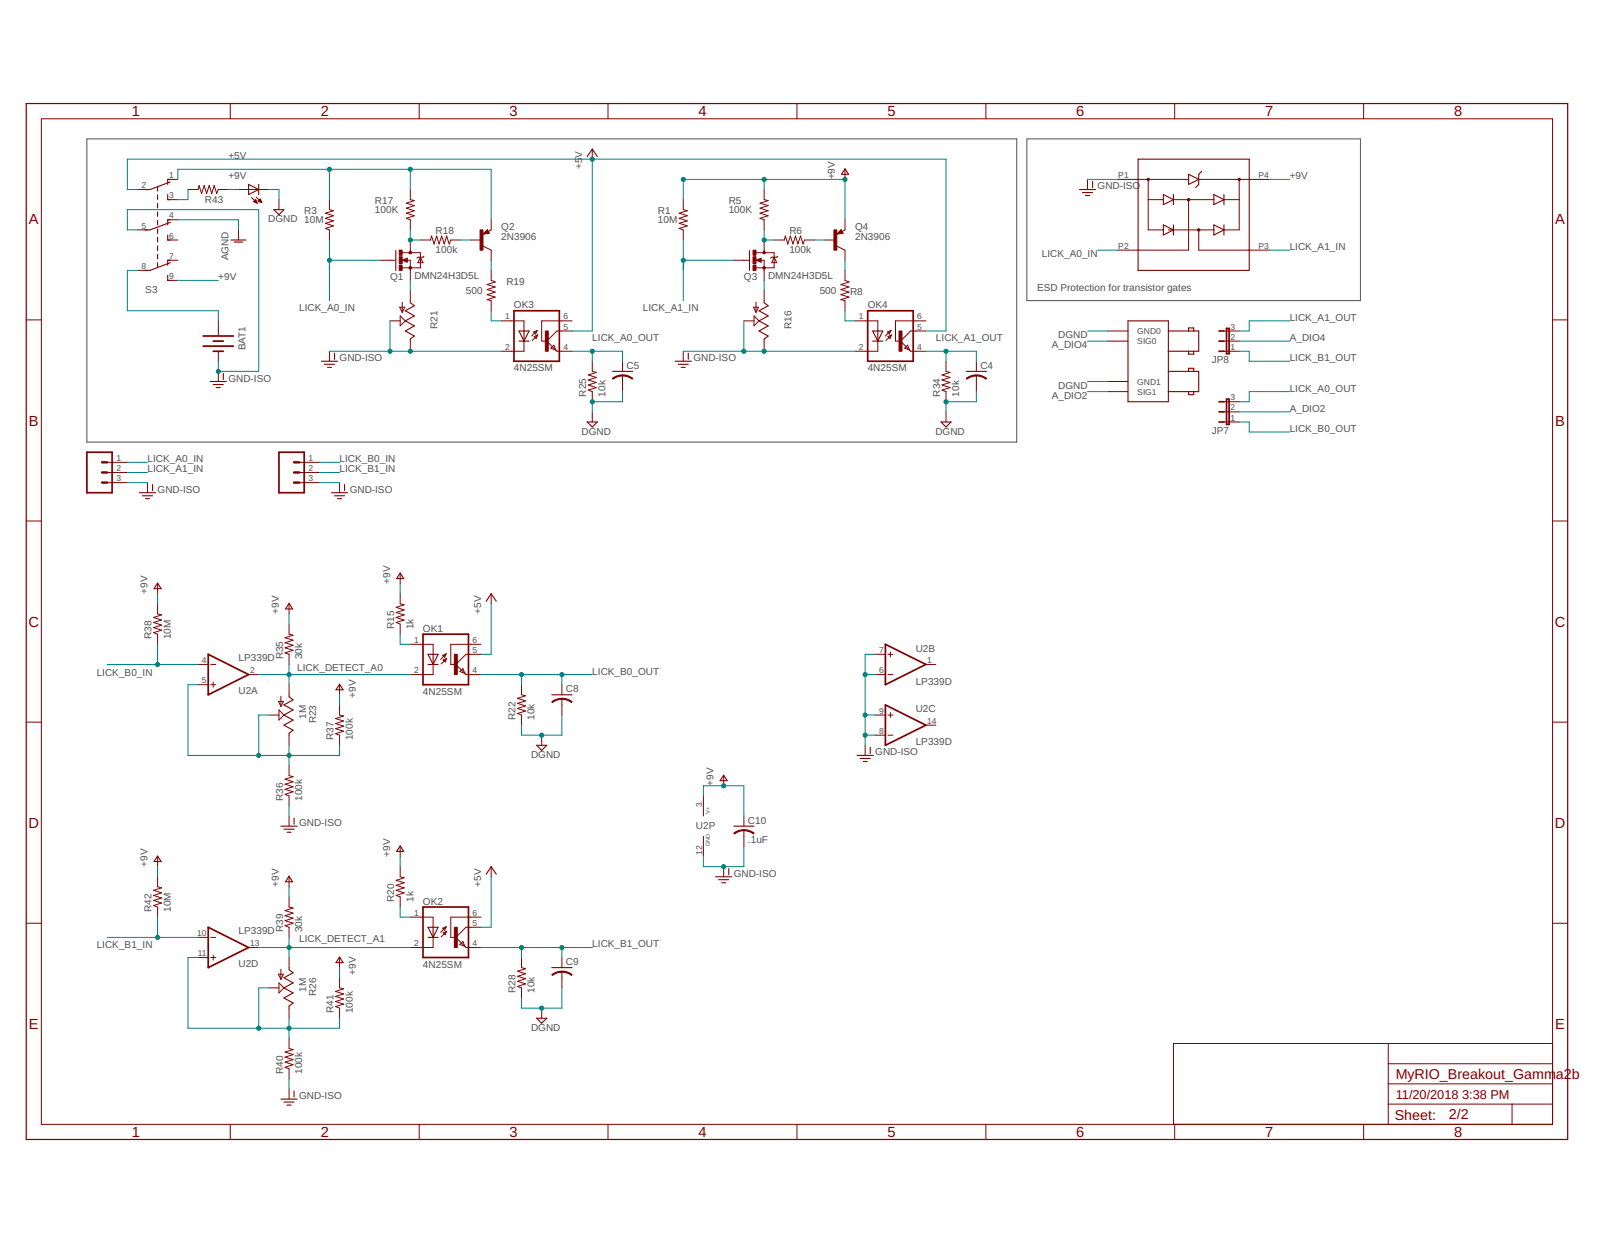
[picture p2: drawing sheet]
<svg xmlns="http://www.w3.org/2000/svg" width="279mm" height="216mm" viewBox="0 0 279 216" stroke-linecap="round" stroke-linejoin="round" font-family="sans-serif">
<path d="M15.1 24.1h161.3v52.6h-161.3zM178.2 24.1h57.9v28.1h-57.9z" fill="none" stroke="#505050" stroke-width=".17"/>
<g fill="none" stroke="#800000" stroke-width=".3">
<path d="M35.2 58.3h5.3M37 59.2h1.8M89.2 53.9h7.9v8.8h-7.9zM150.6 53.9h7.9v8.8h-7.9zM211.5 59.2h.9M211.5 57.4h.9M212.9 57h.4v4.4h-.4zM15.1 78.5h4.4v7h-4.4zM35.2 60.1h5.3M37 61h1.8M48.4 78.5h4.4v7h-4.4zM211.5 61h.9"/>
<path d="M211.5 69.7h.9M211.5 71.5h.9M211.5 73.2h.9M212.9 69.3h.4v4.4h-.4zM36.1 113.6l7 3.5-7 3.5zM73.4 110.1h7.9v8.7h-7.9zM153.6 111.8l7.1 3.5-7.1 3.5zM153.6 122.3l7.1 3.6-7.1 3.4zM73.4 157.4h7.9v8.8h-7.9zM36.1 160.9l7 3.5-7 3.5z"/>
</g>
<g fill="none" stroke="#800000" stroke-width=".17">
<path d="M40 18v2.6M72.7 18v2.6M105.5 18v2.6M138.3 18v2.6M171.1 18v2.6M203.9 18v2.6M236.6 18v2.6M7.2 20.6h262.2v174.5h-262.2zM23.9 39.9h1.7M23.9 32.9h1.7M29.1 31.1h1.8M29.1 34.6h1.8"/>
<path d="M29.1 38.1h1.8M32.6 32.9h1.8l.1-.7 .5 1.4 .4-1.4 .5 1.4 .4-1.4 .4 1.4 .5-1.4 .4 1.4 .3-.7h1.7M41.4 39.9v1.8M41.4 32.9h5.3M43.7 34.3l.9 1M44 35l.6 .3M44 35l.4-.4 .2 .7M44 35h.5M44.1 34.9h.4M44.2 35.1h.3M44.2 34.8h.2M44.3 34.8h.1"/>
<path d="M44.3 35.1h.3M44.3 34.7h.1M44.4 34.2l1 1M44.5 35.2h.1M44.8 34.9h.5M44.8 34.9l.6 .3M44.8 34.9l.3-.4 .3 .7M44.9 34.8h.4M45 34.8h.3M45 35h.3M45 34.7h.2M45.1 34.6h.1"/>
<path d="M45.1 35.1h.3M45.3 35.1h.1M48.4 34.6v1.8M57.2 34.6v1.8l.7 .2-1.4 .4 1.4 .4-1.4 .5 1.4 .4-1.4 .5 1.4 .4-1.4 .4 .7 .3v1.8M71.2 32.9v1.7l.7 .2-1.4 .5 1.4 .4-1.4 .4 1.4 .5-1.4 .4 1.4 .4-1.4 .5 .7 .2v1.8M84.6 39.9l.3 .6-1.1 .1zM85.2 38.1v1.8l-.5 .3M102.8 25.9v1.7M118.6 34.6v1.8l.7 .2-1.4 .4 1.4 .4-1.4 .5 1.4 .4-1.4 .5 1.4 .4-1.4 .4 .7 .3v1.8M132.6 32.9v1.7l.7 .2-1.4 .5 1.4 .4-1.4 .4 1.4 .5-1.4 .4 1.4 .4-1.4 .5 .7 .2v1.8M146 39.9l.3 .6-1.1 .1zM146.6 38.1v1.8l-.5 .3"/>
<path d="M146.6 29.4v1.7M188.7 31.1v1.8M194 31.1h12.3M199.3 31.1v8.8h2.6M199.3 34.6h2.6M202.8 39.9h7.9M203.6 34.6h7.1M206.3 34.6v8.8h-12.3M208 31.1h12.3M208 39.9v3.5h12.3M212.4 34.6h2.7M215.1 31.1v8.8h-2.7"/>
<path d="M4.6 55.5h2.6M23.9 46.9h1.7M29.1 41.7h1.8M29.1 45.2h1.8M29.1 48.7h1.8M37.9 55.7v2.4M65.9 45.2h2.7M67.7 55.7h1.7M69.4 53.3h.9l-.5 .9zM69.4 54.8l.9 .9-.9 .9zM69.8 52.5v1.7M69.8 45.2l.9-.4v.7z"/>
<path d="M69.8 43.9h3.2v2.6h-3.2M70.6 45.2h.6v3.5M71.2 41.7v2.2M71.2 50.4v2.1M71.2 58.8v2.2M73 41.7h1.7l.2-.7 .4 1.4 .5-1.4 .4 1.4 .4-1.4 .5 1.4 .4-1.4 .5 1.4 .2-.7h1.8M73 44.6l.4 1h-.9zM73.6 44.5l-.2 .1h-.9l-.2 .2M81.7 41.7h1.8M83.8 42.7l1.4 .7v1.8M85.2 46.9v1.8l.7 .2-1.4 .5 1.4 .4-1.4 .4 1.4 .5-1.4 .4 1.4 .5-1.4 .4 .7 .2v1.7M87 55.7h3.9v1.7"/>
<path d="M90.9 59.2v1.8h-3.9M92.6 57.6l.6-.2-.2 .6zM92.7 58.4l.6-.3-.3 .7zM93.2 57.4l-.9 .9M93.3 58.1l-.9 1M99.3 57.4h-2.7l-1.7 1.8 1.7 1.8h2.7M99.3 55.7h-5.3v3.5h.7M127.3 45.2h2.7M129.1 55.7h1.8M130.8 53.3h.8l-.4 .9zM130.9 54.8l.8 .9-.8 .9zM131.2 52.5v1.7"/>
<path d="M131.2 45.2l.9-.4v.7zM131.2 43.9h3.1v2.6h-3.1M132 45.2h.6v3.5M132.6 41.7v2.2M132.6 50.4v2.1M132.6 58.8v2.2M134.3 41.7h1.8l.2-.7 .4 1.4 .5-1.4 .4 1.4 .4-1.4 .5 1.4 .4-1.4 .5 1.4 .2-.7h1.8M134.3 44.6l.5 1h-.9zM135 44.5l-.2 .1h-.9l-.2 .2M143.1 41.7h1.8M145.2 42.7l1.4 .7v1.8M146.6 46.9v1.8l.7 .2-1.4 .5 1.4 .4-1.4 .4 1.4 .5-1.4 .4 1.4 .5-1.4 .4 .7 .2v1.7"/>
<path d="M148.4 55.7h3.9v1.7M152.3 59.2v1.8h-3.9M154 57.6l.6-.2-.3 .6zM154.1 58.4l.6-.3-.3 .7zM154.6 57.4l-1 .9M154.7 58.1l-1 1M157.5 59.9l.4 .9-.9-.4zM160.7 57.4h-2.7l-1.7 1.8 1.6 1.6M160.7 55.7h-5.3v3.5h.7M192.2 57.4h3.5M192.2 59.2h3.5M212.4 57.4h2.7"/>
<path d="M212.4 59.2h2.7M269.4 55.5h2.7M37.9 61v1.7M37.9 64.5v1.7M57.2 61v1.7M95.6 60.4l.5-.5 .4 .9zM102.8 62.7v1.8l.7 .1-1.4 .5 1.4 .4-1.4 .5 1.4 .4-1.4 .4 1.4 .5-1.4 .4 .7 .3v1.7M102.8 71.5v1.7M108 62.7v1.8M108 65.2v2.8M118.6 61v1.7M157.9 60.8l.1 .2h2.7"/>
<path d="M164.2 62.7v1.8l.7 .1-1.4 .5 1.4 .4-1.4 .5 1.4 .4-1.4 .4 1.4 .5-1.4 .4 .7 .3v1.7M164.2 71.5v1.7M169.4 62.7v1.8M169.4 65.2v2.8M192.2 68h3.5M192.2 66.2h3.5M212.4 61h2.7M212.4 69.7h2.7M212.4 71.5h2.7M212.4 73.2h2.7M4.6 90.4h2.6M18.6 80.2h3.5"/>
<path d="M18.6 82h3.5M18.6 83.8h3.5M25.6 83.8v1.7M51.9 80.2h3.5M51.9 82h3.5M51.9 83.8h3.5M58.9 83.8v1.7M69.4 99.5v1.8M269.4 90.4h2.7M27.3 104.8v1.8l.7 .1-1.4 .5 1.4 .4-1.4 .4 1.4 .5-1.4 .4 1.4 .5-1.4 .4 .7 .3v1.7M27.3 101.3v1.7M34.4 118.8h1.7"/>
<path d="M34.4 115.3h1.7M36.6 118.8h.8M36.6 115.3h.8M37 118.4v.9M43.1 117.1h1.8M50.2 108.3v1.8l.7 .1-1.4 .5 1.4 .4-1.4 .4 1.4 .5-1.4 .4 1.4 .5-1.4 .4 .7 .3v1.7M50.2 104.8v1.8M50.2 118.8v2.1M58.9 118.8v1.8M69.4 103v1.8l.7 .2-1.4 .4 1.4 .5-1.4 .4 1.4 .4-1.4 .5 1.4 .4-1.4 .4 .7 .3v1.8M71.2 111.8h4v1.8M75.2 115.3v1.8h-4"/>
<path d="M76.8 113.7l.6-.2-.2 .6zM76.9 114.5l.6-.2-.2 .6zM77.4 113.5l-.9 .9M77.5 114.3l-.9 .9M79.8 116.5l.5-.5 .4 .9zM83.5 111.8h-5.3v3.5h.7M83.5 113.6h-2.6l-1.8 1.7 1.8 1.8h2.6M85.2 103v1.8M90.5 118.8v1.8l.7 .2-1.4 .4 1.4 .4-1.4 .5 1.4 .4-1.4 .5 1.4 .4-1.4 .4 .7 .3v1.8M97.5 118.8v1.8M151.9 117.1h1.7M151.9 113.6h1.7"/>
<path d="M154.1 117.1h.9M154.1 113.6h.9M154.5 113.1v.9M160.7 115.3h1.7M4.6 125.3h2.6M46.7 124.1h1.7M48.3 121.7h.9l-.5 .9zM48.4 123.2l.9 .9-.9 .9zM48.7 120.8v1.8M50.2 127.3v2M50.2 132.9v1.7l.7 .2-1.4 .4 1.4 .5-1.4 .4 1.4 .4-1.4 .5 1.4 .4-1.4 .5 .7 .2v1.8M58.9 122.3v1.8l.7 .2-1.4 .4 1.4 .4-1.4 .5 1.4 .4-1.4 .5 1.4 .4-1.4 .4 .7 .3v1.7"/>
<path d="M94 127.6v1.7M97.5 121.3v2.8M122.1 138.1v3.5M125.6 134.6v1.8M150.1 129.3v1.8M151.9 124.1h1.7M151.9 127.6h1.7M154.1 124.1h.9M154.1 127.6h.9M154.5 123.7v.8M160.7 125.9h1.7M269.4 125.3h2.7"/>
<path d="M27.3 148.7v1.7M27.3 152.2v1.7l.7 .2-1.4 .4 1.4 .5-1.4 .4 1.4 .5-1.4 .4 1.4 .4-1.4 .5 .7 .2v1.8M50.2 141.6v1.8M50.2 152.2v1.7M50.2 155.7v1.7l.7 .2-1.4 .4 1.4 .5-1.4 .4 1.4 .4-1.4 .5 1.4 .4-1.4 .5 .7 .2v1.8M69.4 146.9v1.8M69.4 150.4v1.8l.7 .1-1.4 .5 1.4 .4-1.4 .4 1.4 .5-1.4 .4 1.4 .5-1.4 .4 .7 .3v1.7M71.2 159.2h4v1.7M83.5 159.2h-5.3v3.5h.7M85.2 150.4v1.8M122.1 145.1v3.6M125.6 150.4v1.8"/>
<path d="M129.1 141.6v1.8M129.1 144.1v2.8M4.6 160.2h2.6M34.4 166.2h1.7M34.4 162.7h1.7M36.6 166.2h.8M36.6 162.7h.8M37 165.8v.8M43.1 164.4h1.8M46.7 171.4h1.7M48.3 169.1h.9l-.5 .9zM48.4 170.6l.9 .8-.9 .9z"/>
<path d="M48.7 168.2v1.8M50.2 166.2v2.1M50.2 174.6v2.1M58.9 166.2v1.7M58.9 169.7v1.7l.7 .2-1.4 .5 1.4 .4-1.4 .4 1.4 .5-1.4 .4 1.4 .5-1.4 .4 .7 .3v1.7M75.2 162.7v1.7h-4M76.8 161.1l.6-.3-.2 .7zM76.9 161.9l.6-.3-.2 .6zM77.4 160.8l-.9 1M77.5 161.6l-.9 1M79.8 163.9l.5-.5 .4 .9zM80.7 164.3l.2 .1h2.6"/>
<path d="M83.5 160.9h-2.6l-1.8 1.8 1.6 1.6M90.5 166.2v1.7l.7 .2-1.4 .5 1.4 .4-1.4 .4 1.4 .5-1.4 .4 1.4 .5-1.4 .4 .7 .2v1.8M94 175v1.7M97.5 166.2v1.7M97.5 168.6v2.8M269.4 160.2h2.7M40 195.1v2.7M50.2 180.2v1.8l.7 .2-1.4 .4 1.4 .4-1.4 .5 1.4 .4-1.4 .4 1.4 .5-1.4 .4 .7 .3v1.7M50.2 189v1.8M72.7 195.1v2.7M105.5 195.1v2.7M138.3 195.1v2.7"/>
<path d="M171.1 195.1v2.7M203.9 195.1v2.7M236.6 195.1v2.7M240.9 191.6h28.5M240.9 181.1v14M240.9 188.1h28.5M240.9 184.6h28.5M262.4 191.6v3.5M269.4 181.1h-65.8v14"/>
</g>
<path d="M17.7 83.8h.9M17.7 82h.9M17.7 80.2h.9M51 83.8h.9M51 82h.9M51 80.2h.9" fill="none" stroke="#800000" stroke-width=".42"/>
<g fill="none" stroke="#800000" stroke-width=".19">
<path d="M27.3 32.4v.7M27.3 33.8v.8M27.3 35.3v.8M27.3 36.8v.7M27.3 38.2v.8M27.3 39.7v.8M29.1 33.8v.8h.4M29.5 31.6l-3.5 1.3h-.8M29.5 31.1h-.4v.9M29.5 38.1h-.4v.9M29.5 38.6l-3.5 1.3h-.8M43.1 32l1.8 .9-1.8 .9z"/>
<path d="M44.9 32v1.8M47.5 36.4h1.8l-.9 .9zM101.9 27.2l.9-1.3 .9 1.3M146.6 29.3l.7 .9h-1.3zM187.3 32.9h2.8M187.9 33.4h1.7M188.4 33.9h.7M189.6 31.5v1M197.5 27.6h19.3v19.3h-19.3zM201.9 33.8l1.7 .8-1.7 .9zM201.9 39l1.7 .9-1.7 .9zM203.6 33.8v1.7"/>
<path d="M203.6 39v1.8M206.3 30.2l1.7 .9-1.7 .9zM208.6 29.7l-.6 .5v1.8l-.5 .5M210.7 39l1.7 .9-1.7 .9zM210.7 33.8l1.7 .8-1.7 .9zM212.4 33.8v1.7M212.4 39v1.8M27.3 41.2v.8M27.3 42.7v.8M27.3 44.1v.8M27.3 45.6v.8M29.1 40.8v.9h.4"/>
<path d="M29.1 47.8v.9h.4M29.5 45.6l-3.5 1.3h-.8M29.5 45.2h-.4v.8M40.1 41.7h2.6M40.6 42h1.5M68.7 43.5v3.4M71.2 52.5l.7 .6-1.6 .8 1.6 .9-1.6 .9 1.6 .9-1.6 .8 1.6 .9-.7 .5M84.5 40.3h-.2l.2-.1 .2 .2-.7 .1 .5-.5 .3 .4M90.1 57.4h1.7l-.9 1.8zM90.1 59.2h1.7M90.9 57.4v1.8M130.1 43.5v3.4"/>
<path d="M132.6 52.5l.7 .6-1.6 .8 1.6 .9-1.6 .9 1.6 .9-1.6 .8 1.6 .9-.7 .5M145.9 40.3h-.2l.2-.1 .2 .2-.7 .1 .5-.5 .3 .4M151.4 57.4h1.8l-.9 1.8zM151.4 59.2h1.8M152.3 57.4v1.8M195.7 55.7h7.1v14h-7.1zM202.8 57.4h5.2v3.6h-5.2M206.3 57.4v-.5h.9v.5M36.5 66.2h2.8M37 66.7h1.8M37.5 67.3h.7M38.8 64.8v1.1"/>
<path d="M55.8 62.7h2.8M56.3 63.2h1.8M56.8 63.8h.7M58.1 61.3v1.1M101.9 73.2h1.8l-.9 .9zM106.3 64.5h3.5M117.2 62.7h2.8M117.7 63.2h1.7M118.2 63.8h.7M119.4 61.3v1.1M163.3 73.2h1.8l-.9 .9zM167.7 64.5h3.5"/>
<path d="M202.8 64.5h5.2v3.5h-5.2M206.3 61v.5h.9v-.5M206.3 64.5v-.6h.9v.6M206.3 68v.5h.9v-.5M24.2 85.5h2.8M24.7 86h1.8M25.3 86.6h.7M26.5 84.1v1.1M57.5 85.5h2.8M58.1 86h1.7M58.6 86.6h.7M59.8 84.1v1.1"/>
<path d="M69.4 99.4l.7 1h-1.3zM27.3 101.2l.7 1h-1.3zM50.2 104.7l.6 1h-1.2zM58.9 118.7l.6 1h-1.2zM74.3 113.6h1.7l-.8 1.7zM74.3 115.3h1.7M75.2 113.6v1.7M84.4 104.4l.8-1.4 .9 1.4M50.2 120.9l.7 .6-1.6 .8 1.6 .9-1.6 .9 1.6 .9-1.6 .9 1.6 .8-.7 .6M93.1 129.3h1.8l-.9 .9zM95.8 120.6h3.5M125.6 134.5l.6 1h-1.2z"/>
<path d="M148.7 131.1h2.9M149.3 131.6h1.7M149.8 132.2h.7M151 129.7v1.1M27.3 148.6l.7 .9h-1.3zM48.7 143.4h2.9M49.3 143.9h1.7M49.8 144.4h.7M50.2 152.1l.6 .9h-1.2zM51 142v1M69.4 146.8l.7 1h-1.3zM84.4 151.7l.8-1.3 .9 1.3"/>
<path d="M124.2 152.2h2.8M124.7 152.7h1.8M125.2 153.2h.7M126.5 150.7v1.1M127.3 143.4h3.6M50.2 168.3l.7 .5-1.6 .9 1.6 .9-1.6 .8 1.6 .9-1.6 .9 1.6 .9-.7 .5M58.9 166.1l.6 1h-1.2zM74.3 160.9h1.7l-.8 1.8zM74.3 162.7h1.7M75.2 160.9v1.8M93.1 176.7h1.8l-.9 .9zM95.8 167.9h3.5"/>
<path d="M48.7 190.8h2.9M49.3 191.3h1.7M49.8 191.8h.7M51 189.3v1.1"/>
</g>
<g fill="#800000" stroke="#800000" stroke-width=".17">
<path d="M144.7 39.9h.5v3.5h-.5z"/>
<path d="M156 57.4h.5v3.6h-.5z"/>
<path d="M130.7 46h.5v.9h-.5z"/>
<path d="M130.7 43.4h.5v.9h-.5z"/>
<path d="M130.7 44.6h.5v1.2h-.5z"/>
<path d="M83.3 39.9h.5v3.5h-.5z"/>
<path d="M94.6 57.4h.5v3.6h-.5z"/>
<path d="M69.3 46h.5v.9h-.5z"/>
<path d="M69.3 43.4h.5v.9h-.5z"/>
<path d="M69.3 44.6h.5v1.2h-.5z"/>
<path d="M78.8 113.6h.6v3.5h-.6z"/>
<path d="M78.8 160.9h.6v3.5h-.6z"/>
</g>
<g fill="#800000" stroke="#800000" stroke-width=".17">
<path d="M132.4 43.7h.4v.3h-.4z" fill-rule="evenodd"/>
<path d="M169.4 65.1a2.62 2.62 0 0 1 1.8 .6l-.1 .1a2.85 2.85 0 0 0-1.7-.6z" fill-rule="evenodd"/>
<path d="M167.7 65.7l1-.5 .7-.1v.2a2.54 2.54 0 0 0-1.6 .5z" fill-rule="evenodd"/>
<path d="M108 65.1a2.55 2.55 0 0 1 1.8 .6l-.1 .1a2.72 2.72 0 0 0-1.7-.6z" fill-rule="evenodd"/>
<path d="M106.3 65.7l1-.5 .7-.1v.2a2.54 2.54 0 0 0-1.6 .5z" fill-rule="evenodd"/>
<path d="M207.9 39.8h.3v.2h-.3l-.1-.1h.3h-.3z" fill-rule="evenodd"/>
<path d="M206.1 34.5h.3v.3h-.3v-.2h.2h-.2z" fill-rule="evenodd"/>
<path d="M199.1 31h.3v.3h-.3v-.2h.2h-.2z" fill-rule="evenodd"/>
<path d="M214.9 31h.3v.3h-.3l-.1-.2h.3h-.3z" fill-rule="evenodd"/>
<path d="M129.1 144a2.62 2.62 0 0 1 1.8 .6l-.1 .1a2.85 2.85 0 0 0-1.7-.5z" fill-rule="evenodd"/>
<path d="M127.3 144.6l1.1-.5 .7-.1v.2a2.72 2.72 0 0 0-1.7 .5z" fill-rule="evenodd"/>
<path d="M97.5 121.2l1.2 .2 .6 .4-.1 .1a2.72 2.72 0 0 0-1.7-.5z" fill-rule="evenodd"/>
<path d="M95.8 121.8l1-.5 .7-.1v.2a2.72 2.72 0 0 0-1.6 .5z" fill-rule="evenodd"/>
<path d="M97.5 168.6a2.46 2.46 0 0 1 1.8 .6l-.1 .1a2.72 2.72 0 0 0-1.7-.6z" fill-rule="evenodd"/>
<path d="M95.8 169.1l1-.5h.7v.1a2.54 2.54 0 0 0-1.6 .6z" fill-rule="evenodd"/>
<circle cx="132.6" cy="46.5" r=".23"/>
<circle cx="71.2" cy="46.5" r=".24"/>
<circle cx="71.2" cy="43.9" r=".23"/>
</g>
<path d="M4.6 18h267.5v179.8h-267.5zM70.6 45l-.6 .2 .6 .1v-.1h-.2M132 45l-.6 .2 .6 .1v-.1h-.2" fill="none" stroke="#800000" stroke-width=".21"/>
<g fill="none" stroke="#008080" stroke-width=".17">
<path d="M23.9 32.9h-1.8v-5.3h142.1v29.8h-3.5M23.9 39.9h-1.8v-3.5h22.8v28.1h-7v-1.8M30.9 31.1v-1.7h54.3v8.7M30.9 38.1h10.5v1.8M32.6 32.9v1.7h-1.7M39.6 32.9h1.8M46.7 32.9h1.7v1.7M57.2 29.4v5.2M71.2 29.4v3.5M71.2 39.9v1.8h1.8M102.8 27.6v29.8h-3.5M118.6 34.6v-3.5h28v7"/>
<path d="M132.6 31.1v1.8M132.6 39.9v1.8h1.7M188.7 31.1h5.3M220.3 31.1h3.5M23.9 46.9h-1.8v7h15.8v1.8M30.9 48.7h7M57.2 41.7v10.5M57.2 45.2h8.7M67.7 55.7v5.3M71.2 48.7v1.7M80 41.7h1.7M85.2 45.2v1.7"/>
<path d="M85.2 53.9v1.8h1.8M118.6 41.7v10.5M118.6 45.2h8.7M129.1 55.7v5.3M132.6 48.7v1.7M141.4 41.7h1.7M146.6 45.2v1.7M146.6 53.9v1.8h1.8M188.7 57.4h3.5M188.7 59.2h3.5M190.5 43.4h3.5M215.1 59.2h8.7"/>
<path d="M220.3 43.4h3.5M223.8 55.7h-7v1.7h-1.7M57.2 61h29.8M99.3 61h8.7v1.7M102.8 61v1.7M108 68v1.7h-5.2v1.8M118.6 61h29.8M160.7 61h8.7v1.7M164.2 61v1.7M169.4 68v1.7h-5.2v1.8M188.7 66.2h3.5M188.7 68h3.5"/>
<path d="M215.1 71.5h8.7M215.1 61h1.7v1.7h7M215.1 73.2h1.7v1.8h7M223.8 68h-7v1.7h-1.7M22.1 83.8h3.5M22.1 80.2h3.5M22.1 82h3.5M55.4 83.8h3.5M55.4 80.2h3.5M55.4 82h3.5M18.6 115.3h15.8M27.3 103v1.8"/>
<path d="M27.3 111.8v3.5M34.4 118.8h-1.8v12.3h26.3v-1.8M44.9 117.1h26.3M50.2 106.6v1.7M50.2 115.3v3.5M69.4 101.3v1.7M69.4 110.1v1.7h1.8M83.5 117.1h19.3M85.2 104.8v8.8h-1.7M90.5 117.1v1.7M97.5 117.1v1.7M150.1 117.1h1.8"/>
<path d="M151.9 113.6h-1.8v15.7M46.7 124.1h-1.8v7M50.2 129.3v3.6M50.2 139.9v1.7M58.9 120.6v1.7M97.5 124.1v3.5h-7v-1.7M122.1 138.1v-1.7h7v5.2M150.1 127.6h1.8M150.1 124.1h1.8M27.3 150.4v1.8M27.3 159.2v3.5M50.2 153.9v1.8"/>
<path d="M69.4 148.7v1.7M69.4 157.4v1.8h1.8M85.2 152.2v8.7h-1.7M129.1 146.9v3.5h-7v-1.7M18.6 162.7h15.8M34.4 166.2h-1.8v12.3h26.3v-1.8M44.9 164.4h26.3M46.7 171.4h-1.8v7.1M50.2 162.7v3.5M50.2 176.7v3.5M58.9 167.9v1.8M83.5 164.4h19.3"/>
<path d="M90.5 164.4v1.8M97.5 164.4v1.8M97.5 171.4v3.6h-7v-1.8M50.2 187.2v1.8"/>
</g>
<g fill="#008080" stroke="#008080" stroke-width=".17">
<circle cx="102.8" cy="27.6" r=".36"/>
<circle cx="164.2" cy="69.7" r=".36"/>
<circle cx="102.8" cy="69.7" r=".36"/>
<circle cx="94" cy="127.6" r=".36"/>
<circle cx="94" cy="175" r=".36"/>
<circle cx="132.6" cy="31.1" r=".36"/>
<circle cx="118.6" cy="31.1" r=".36"/>
<circle cx="146.6" cy="31.1" r=".36"/>
<circle cx="71.2" cy="29.4" r=".36"/>
<circle cx="57.2" cy="29.4" r=".36"/>
<circle cx="125.6" cy="136.4" r=".36"/>
<circle cx="132.6" cy="41.7" r=".36"/>
<circle cx="71.2" cy="41.7" r=".36"/>
<circle cx="129.1" cy="61" r=".36"/>
<circle cx="132.6" cy="61" r=".36"/>
<circle cx="37.9" cy="64.5" r=".36"/>
<circle cx="67.7" cy="61" r=".36"/>
<circle cx="71.2" cy="61" r=".36"/>
<circle cx="125.6" cy="150.4" r=".36"/>
<circle cx="150.1" cy="117.1" r=".36"/>
<circle cx="150.1" cy="124.1" r=".36"/>
<circle cx="150.1" cy="127.6" r=".36"/>
<circle cx="102.8" cy="61" r=".36"/>
<circle cx="164.2" cy="61" r=".36"/>
<circle cx="44.9" cy="131.1" r=".36"/>
<circle cx="50.2" cy="131.1" r=".36"/>
<circle cx="27.3" cy="115.3" r=".36"/>
<circle cx="50.2" cy="117.1" r=".36"/>
<circle cx="44.9" cy="178.5" r=".36"/>
<circle cx="50.2" cy="178.5" r=".36"/>
<circle cx="50.2" cy="164.4" r=".36"/>
<circle cx="27.3" cy="162.7" r=".36"/>
<circle cx="90.5" cy="117.1" r=".36"/>
<circle cx="97.5" cy="117.1" r=".36"/>
<circle cx="90.5" cy="164.4" r=".36"/>
<circle cx="97.5" cy="164.4" r=".36"/>
<circle cx="57.2" cy="45.2" r=".36"/>
<circle cx="118.6" cy="45.2" r=".36"/>
</g>
<g font-size="2.5" fill="#800000">
<text x="22.9" y="20.2">1</text>
<text x="55.7" y="20.2">2</text>
<text x="88.4" y="20.2">3</text>
<text x="121.2" y="20.2">4</text>
<text x="154" y="20.2">5</text>
<text x="186.8" y="20.2">6</text>
<text x="219.6" y="20.2">7</text>
<text x="252.3" y="20.2">8</text>
<text x="5" y="39">A</text>
<text x="269.9" y="39">A</text>
<text x="5" y="73.9">B</text>
<text x="269.9" y="73.9">B</text>
<text x="5" y="108.8">C</text>
<text x="269.8" y="108.8">C</text>
<text x="5" y="143.7">D</text>
<text x="269.8" y="143.7">D</text>
<text x="5" y="178.6">E</text>
<text x="269.9" y="178.6">E</text>
<text x="242.2" y="187.2">MyRIO_Breakout_Gamm</text>
<text x="270" y="187.2">a2</text>
<text x="272.8" y="187.2">b</text>
<text x="22.9" y="197.3">1</text>
<text x="55.7" y="197.3">2</text>
<text x="88.4" y="197.3">3</text>
<text x="121.2" y="197.3">4</text>
<text x="154" y="197.3">5</text>
<text x="186.8" y="197.3">6</text>
<text x="219.6" y="197.3">7</text>
<text x="242.1" y="194.3">Sheet:</text>
<text x="251.4" y="194.3">2/2</text>
<text x="252.3" y="197.3">8</text>
</g>
<g font-size="2.2" fill="#800000">
<text x="242.2" y="190.7">11/20/2018</text>
<text x="253.7" y="190.7">3:38 PM</text>
</g>
<g font-size="1.7" fill="#505050">
<text x="39.6" y="27.6">+5V</text>
<text x="101" y="29.4" transform="rotate(-90 101 29.4)">+5</text>
<text x="101" y="27.4" transform="rotate(-90 101 27.4)">V</text>
<text x="35.6" y="35.1">R43</text>
<text x="39.6" y="31.1">+9V</text>
<text x="65.1" y="35.4">R17</text>
<text x="126.5" y="35.4">R5</text>
<text x="144.9" y="31.1" transform="rotate(-90 144.9 31.1)">+9V</text>
<text x="190.5" y="32.9">GND-ISO</text>
<text x="223.8" y="31.1">+9V</text>
<text x="46.6" y="38.6">DGND 10M</text>
<text x="52.8" y="37.1">R3</text>
<text x="65.1" y="36.9">100K</text>
<text x="75.6" y="40.6">R18</text>
<text x="87" y="41.7">2N3906</text>
<text x="87" y="39.9">Q2</text>
<text x="114.2" y="38.7">10M</text>
<text x="114.2" y="37.1">R1</text>
<text x="126.5" y="36.9">100K</text>
<text x="137" y="40.6">R6</text>
<text x="148.4" y="41.7">2N3906</text>
<text x="148.4" y="39.9">Q4</text>
<text x="39.6" y="45.2" transform="rotate(-90 39.6 45.2)">AGND</text>
<text x="75.6" y="43.9">100k</text>
<text x="137" y="43.9">100k</text>
<text x="180.8" y="44.6">LICK_A0_IN</text>
<text x="223.8" y="43.4">LICK_A1_IN</text>
<text x="25.2" y="50.8">S3</text>
<text x="37.9" y="48.7">+9V</text>
<text x="51.9" y="53.9">LICK_A0_IN</text>
<text x="67.7" y="48.7">Q1</text>
<text x="71.9" y="48.5">DMN24H3D5L</text>
<text x="80.9" y="51">500</text>
<text x="87.9" y="49.4">R19</text>
<text x="89.2" y="53.5">OK3</text>
<text x="111.6" y="53.9">LICK_A1_IN</text>
<text x="129.1" y="48.7">Q3</text>
<text x="133.3" y="48.5">DMN24H3D5L</text>
<text x="142.2" y="51">500</text>
<text x="147.5" y="51.1">R8</text>
<text x="150.6" y="53.5">OK4</text>
<text x="180" y="50.4">ESD Protection for transistor gates</text>
<text x="75.9" y="57.1" transform="rotate(-90 75.9 57.1)">R21</text>
<text x="102.8" y="59.2">LICK_A0_OUT</text>
<text x="137.3" y="57.1" transform="rotate(-90 137.3 57.1)">R16</text>
<text x="162.4" y="59.2">LICK_A1_OUT</text>
<text x="183.6" y="58.7">DGND</text>
<text x="223.8" y="59.2">A_DIO4</text>
<text x="223.8" y="55.7">LICK_A1_OUT</text>
<text x="42.6" y="60.8" transform="rotate(-90 42.6 60.8)">BAT1</text>
<text x="58.9" y="62.7">GND-ISO</text>
<text x="89.2" y="64.5">4N25SM</text>
<text x="108.7" y="64">C5</text>
<text x="120.3" y="62.7">GND-ISO</text>
<text x="150.6" y="64.5">4N25SM</text>
<text x="170.1" y="64">C4</text>
<text x="182.5" y="60.4">A_DIO4</text>
<text x="210.3" y="63.1">JP8</text>
<text x="223.8" y="62.7">LICK_B1_OUT</text>
<text x="39.6" y="66.2">GND-ISO</text>
<text x="101.7" y="68.8" transform="rotate(-90 101.7 68.8)">R25</text>
<text x="105.1" y="68.8" transform="rotate(-90 105.1 68.8)">10k</text>
<text x="163.1" y="68.8" transform="rotate(-90 163.1 68.8)">R34</text>
<text x="166.5" y="68.8" transform="rotate(-90 166.5 68.8)">10k</text>
<text x="182.5" y="69.2">A_DIO2</text>
<text x="183.6" y="67.4">DGND</text>
<text x="223.8" y="71.5">A_DIO2</text>
<text x="223.8" y="68">LICK_A0_OUT</text>
<text x="100.9" y="75.4">DGND</text>
<text x="162.3" y="75.4">DGND</text>
<text x="210.3" y="75.3">JP7</text>
<text x="223.8" y="75">LICK_B0_OUT</text>
<text x="25.6" y="80.2">LICK_A0_IN</text>
<text x="25.6" y="82">LICK_A1_IN</text>
<text x="58.9" y="80.2">LICK_B0_IN</text>
<text x="58.9" y="82">LICK_B1_IN</text>
<text x="27.4" y="85.5">GND-ISO</text>
<text x="60.7" y="85.5">GND-ISO</text>
<text x="67.7" y="101.3" transform="rotate(-90 67.7 101.3)">+9V</text>
<text x="25.6" y="103" transform="rotate(-90 25.6 103)">+9V</text>
<text x="48.4" y="106.6" transform="rotate(-90 48.4 106.6)">+9V</text>
<text x="83.5" y="106.6" transform="rotate(-90 83.5 106.6)">+5V</text>
<text x="26.3" y="110.9" transform="rotate(-90 26.3 110.9)">R38</text>
<text x="29.6" y="110.9" transform="rotate(-90 29.6 110.9)">10M</text>
<text x="68.4" y="109.2" transform="rotate(-90 68.4 109.2)">R15</text>
<text x="71.7" y="109.2" transform="rotate(-90 71.7 109.2)">1k</text>
<text x="73.4" y="109.6">OK1</text>
<text x="158.9" y="113.1">U2B</text>
<text x="16.8" y="117.3">LICK_B0_IN</text>
<text x="41.4" y="114.8">LP339D</text>
<text x="49.1" y="114.4" transform="rotate(-90 49.1 114.4)">R35</text>
<text x="51.6" y="116.4">LICK_DETECT_A0</text>
<text x="52.4" y="114.4" transform="rotate(-90 52.4 114.4)">30k</text>
<text x="102.8" y="117.1">LICK_B0_OUT</text>
<text x="158.9" y="118.8">LP339D</text>
<text x="41.4" y="120.5">U2A</text>
<text x="53.1" y="124.7" transform="rotate(-90 53.1 124.7)">1M</text>
<text x="54.9" y="125.5" transform="rotate(-90 54.9 125.5)">R23</text>
<text x="61.7" y="121.1" transform="rotate(-90 61.7 121.1)">+9V</text>
<text x="73.4" y="120.6">4N25SM</text>
<text x="89.5" y="125" transform="rotate(-90 89.5 125)">R22</text>
<text x="92.8" y="125" transform="rotate(-90 92.8 125)">10k</text>
<text x="98.2" y="120.1">C8</text>
<text x="158.9" y="123.7">U2C</text>
<text x="57.9" y="128.5" transform="rotate(-90 57.9 128.5)">R37</text>
<text x="61.2" y="128.5" transform="rotate(-90 61.2 128.5)">100k</text>
<text x="92.2" y="131.5">DGND</text>
<text x="151.9" y="131.1">GND-ISO</text>
<text x="158.9" y="129.4">LP339D</text>
<text x="123.8" y="136.4" transform="rotate(-90 123.8 136.4)">+9V</text>
<text x="49.1" y="139" transform="rotate(-90 49.1 139)">R36</text>
<text x="51.9" y="143.4">GND-ISO</text>
<text x="52.4" y="139" transform="rotate(-90 52.4 139)">100k</text>
<text x="120.8" y="143.9">U2P</text>
<text x="129.8" y="142.9">C10</text>
<text x="67.7" y="148.6" transform="rotate(-90 67.7 148.6)">+9V</text>
<text x="129.8" y="146.3">.1uF</text>
<text x="25.6" y="150.4" transform="rotate(-90 25.6 150.4)">+9V</text>
<text x="48.4" y="153.9" transform="rotate(-90 48.4 153.9)">+9V</text>
<text x="83.5" y="153.9" transform="rotate(-90 83.5 153.9)">+5V</text>
<text x="127.3" y="152.2">GND-ISO</text>
<text x="26.3" y="158.3" transform="rotate(-90 26.3 158.3)">R42</text>
<text x="29.6" y="158.3" transform="rotate(-90 29.6 158.3)">10M</text>
<text x="49.1" y="161.8" transform="rotate(-90 49.1 161.8)">R39</text>
<text x="52.4" y="161.8" transform="rotate(-90 52.4 161.8)">30k</text>
<text x="68.4" y="156.5" transform="rotate(-90 68.4 156.5)">R20</text>
<text x="71.7" y="156.5" transform="rotate(-90 71.7 156.5)">1k</text>
<text x="73.4" y="157">OK2</text>
<text x="16.8" y="164.6">LICK_B1_IN</text>
<text x="41.4" y="162.2">LP339D</text>
<text x="41.4" y="167.9">U2D</text>
<text x="51.9" y="163.6">LICK_DETECT_A1</text>
<text x="73.4" y="167.9">4N25SM</text>
<text x="98.2" y="167.5">C9</text>
<text x="102.8" y="164.4">LICK_B1_OUT</text>
<text x="53.1" y="172.1" transform="rotate(-90 53.1 172.1)">1M</text>
<text x="54.9" y="172.9" transform="rotate(-90 54.9 172.9)">R26</text>
<text x="61.7" y="169.2" transform="rotate(-90 61.7 169.2)">+9V</text>
<text x="89.5" y="172.3" transform="rotate(-90 89.5 172.3)">R28</text>
<text x="92.8" y="172.3" transform="rotate(-90 92.8 172.3)">10k</text>
<text x="57.9" y="175.8" transform="rotate(-90 57.9 175.8)">R41</text>
<text x="61.2" y="175.8" transform="rotate(-90 61.2 175.8)">100k</text>
<text x="92.2" y="178.9">DGND</text>
<text x="49.1" y="186.4" transform="rotate(-90 49.1 186.4)">R40</text>
<text x="51.9" y="190.7">GND-ISO</text>
<text x="52.4" y="186.4" transform="rotate(-90 52.4 186.4)">100k</text>
</g>
<g font-size="1.5" fill="#505050">
<text x="24.5" y="32.6">2</text>
<text x="29.4" y="34.4">3</text>
<text x="29.4" y="30.9">1</text>
<text x="194.1" y="30.9">P1</text>
<text x="218.4" y="30.9">P4</text>
<text x="24.5" y="39.7">5</text>
<text x="29.4" y="41.4">6</text>
<text x="29.4" y="37.9">4</text>
<text x="24.5" y="46.7">8</text>
<text x="29.4" y="44.9">7</text>
<text x="194.1" y="43.2">P2</text>
<text x="218.4" y="43.2">P3</text>
<text x="29.4" y="48.4">9</text>
<text x="87.7" y="55.4">1</text>
<text x="97.8" y="55.4">6</text>
<text x="97.8" y="57.2">5</text>
<text x="149.1" y="55.4">1</text>
<text x="159.2" y="55.4">6</text>
<text x="159.2" y="57.2">5</text>
<text x="197.4" y="58">GND0</text>
<text x="197.4" y="59.7">SIG0</text>
<text x="213.5" y="59">2</text>
<text x="213.5" y="57.2">3</text>
<text x="87.7" y="60.7">2</text>
<text x="97.8" y="60.7">4</text>
<text x="149.1" y="60.7">2</text>
<text x="159.2" y="60.7">4</text>
<text x="213.5" y="60.7">1</text>
<text x="197.4" y="68.5">SIG1</text>
<text x="197.4" y="66.7">GND1</text>
<text x="213.5" y="71.2">2</text>
<text x="213.5" y="69.5">3</text>
<text x="213.5" y="73">1</text>
<text x="20.2" y="80">1</text>
<text x="20.2" y="81.8">2</text>
<text x="20.2" y="83.5">3</text>
<text x="53.5" y="80">1</text>
<text x="53.5" y="81.8">2</text>
<text x="53.5" y="83.5">3</text>
<text x="71.9" y="111.6">1</text>
<text x="82" y="111.6">6</text>
<text x="82" y="113.3">5</text>
<text x="152.6" y="113.3">7</text>
<text x="35.1" y="115.1">4</text>
<text x="35.1" y="118.6">5</text>
<text x="43.4" y="116.8">2</text>
<text x="71.9" y="116.8">2</text>
<text x="82" y="116.8">4</text>
<text x="152.6" y="116.8">6</text>
<text x="160.9" y="115.1">1</text>
<text x="152.6" y="123.8">9</text>
<text x="160.9" y="125.6">14</text>
<text x="152.6" y="127.4">8</text>
<text x="121.8" y="140" transform="rotate(-90 121.8 140)">3</text>
<text x="121.8" y="148.4" transform="rotate(-90 121.8 148.4)">12</text>
<text x="71.9" y="158.9">1</text>
<text x="82" y="158.9">6</text>
<text x="82" y="160.7">5</text>
<text x="34.2" y="162.4">10</text>
<text x="34.3" y="165.9">11</text>
<text x="43.4" y="164.2">13</text>
<text x="71.9" y="164.2">2</text>
<text x="82" y="164.2">4</text>
</g>
<g font-size="1" fill="#505050">
<text x="123.2" y="141.2" transform="rotate(-90 123.2 141.2)">V+</text>
<text x="123.2" y="146.9" transform="rotate(-90 123.2 146.9)">GND</text>
</g>
</svg>
